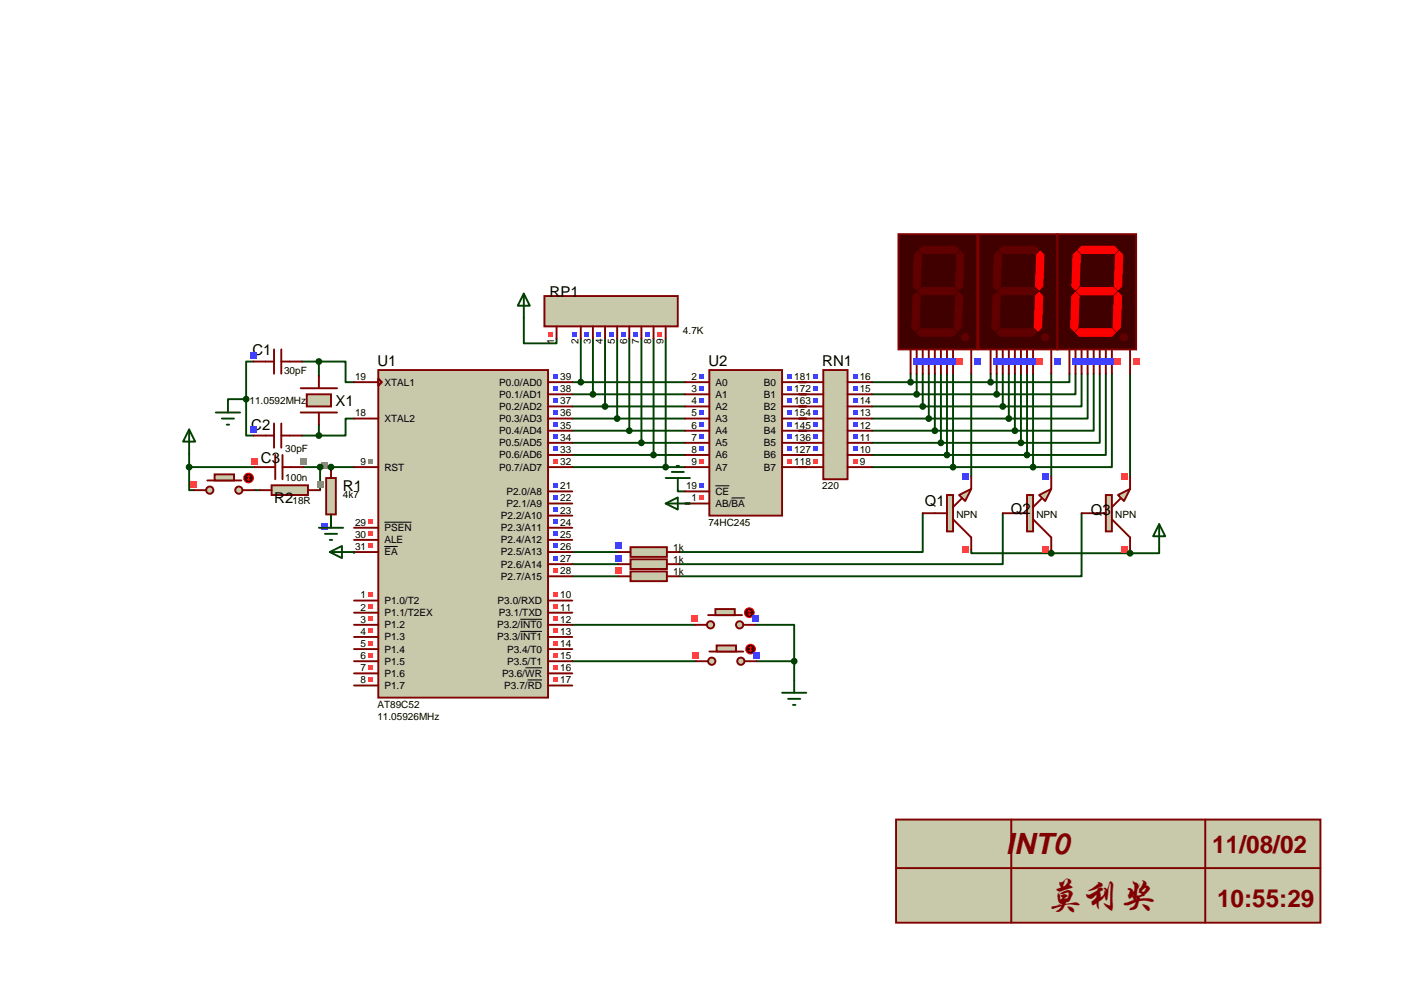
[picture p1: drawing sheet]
<svg xmlns="http://www.w3.org/2000/svg" width="297mm" height="210mm" viewBox="0 0 297 210" stroke-linecap="round" stroke-linejoin="round" font-family="sans-serif">
<g fill="none" stroke="#004000" stroke-width=".4">
<path d="M53.1 75.7h-1.5v7.9M63.2 75.7h3.6M66.8 75.7v3M66.8 75.7h5.6v4.3h1.8M51.6 83.6v7.6h1.5M51.6 83.6h-3.9v.2M63.2 91.2h3.6M66.8 88.9v2.3M74.2 87.6h-1.8v3.6h-5.6M167.4 80h1.5M167.4 82.6h1.5M167.4 85.1h1.5"/>
<path d="M167.4 87.6h1.5M167.4 90.2h1.5M167.4 92.7h1.5M167.4 95.3h1.5M167.4 97.8h1.5M53.3 102.6h1.1M69.3 108v2.2M142 102.6v.3h1.5M143.5 105.4h1"/>
</g>
<circle cx="74.2" cy="115.6" r=".2" fill="#004000"/>
<g fill="none" stroke="#004000" stroke-width=".4">
<path d="M109.7 66.5v5.4h6.9v-1M121.7 70.9v9.1M124.2 70.9v11.7M126.7 70.9v14.2M129.3 70.9v16.7M131.8 70.9v19.3M134.4 70.9v21.8M136.9 70.9v24.4M139.4 70.9v26.9M190.8 78.2v1.8M192 78.2v4.4M193.3 78.2v6.9"/>
<path d="M194.6 78.2v9.4M195.8 78.2v12M197.1 78.2v14.5M198.4 78.2v17.1M199.6 78.2v19.6M203.5 78.2v21.6M207.5 78.2v1.8M208.8 78.2v4.4M210.1 78.2v6.9M211.3 78.2v9.4M212.6 78.2v12M213.9 78.2v14.5"/>
<path d="M215.1 78.2v17.1M216.4 78.2v19.6M220.2 78.2v21.6M224 78.2v1.8h-16.5M225.3 78.2v4.4h-16.5M226.6 78.2v6.9h-16.5M227.8 78.2v9.4h-16.5M229.1 78.2v12h-16.5M230.4 78.2v14.5h-16.5M231.6 78.2v17.1h-16.5M232.9 78.2v19.6h-16.5M236.7 78.2v21.6"/>
<path d="M39.6 97.8h13.7M39.6 97.8v4.8h1M39.6 95v2.8M63.5 97.8h10.7M67.1 97.8v4.8M69.3 97.5v.3M119.9 97.8h23.6M119.9 95.3h23.6M119.9 90.2h23.6M119.9 92.7h23.6M119.9 82.6h23.6M119.9 85.1h23.6"/>
<path d="M119.9 87.6h23.6M119.9 80h23.6M182.6 80h24.9M182.6 82.6h26.2M182.6 85.1h27.5M211.3 87.6h-28.7M212.6 90.2h-30M213.9 92.7h-31.3M215.1 95.3h-32.5M216.4 97.8h-33.8M119.9 115.6h9.6M119.9 118.1h9.6"/>
<path d="M193.3 107.4v8.2h-51.1M203.5 115.1v.7h16.7M210.1 107.4v10.7h-67.9M220.2 115.8h16.5M220.2 115.1v.7M226.6 107.4v13.3h-84.4M236.7 115.1v.7M242.8 114.8v1h-6.1M119.9 120.7h9.6M119.9 138.4h25.9M119.9 130.8h25.6M158.2 130.8h8.2v7.6"/>
<path d="M158.5 138.4h7.9M166.4 138.4v4.1"/>
</g>
<path d="M79.2 77.5h35.6v68.5h-35.6z" fill="#c8c8aa" stroke="#800000" stroke-width=".4"/>
<g fill="none" stroke="#800000" stroke-width=".4">
<path d="M79.2 79.2l.8 .8-.8 .8zM74.2 87.6h5M74.2 80h5M74.2 97.8h5M114.8 87.6h5.1M114.8 80h5.1M114.8 97.8h5.1M114.8 82.5h5.1M114.8 85.1h5.1M114.8 90.2h5.1M114.8 92.7h5.1M114.8 95.2h5.1"/>
<path d="M74.2 113h5M74.2 115.6h5M74.2 110.5h5M114.8 113h5.1M114.8 115.6h5.1M114.8 110.5h5.1M114.8 102.9h5.1M114.8 105.4h5.1M114.8 107.9h5.1M114.8 118.1h5.1M74.2 125.7h5M74.2 128.3h5"/>
<path d="M74.2 130.8h5M74.2 133.3h5M74.2 135.9h5M74.2 138.4h5M114.8 125.7h5.1M114.8 128.3h5.1M114.8 130.8h5.1M114.8 133.3h5.1M114.8 135.9h5.1M114.8 138.4h5.1M114.8 120.6h5.1M74.2 141h5"/>
<path d="M74.2 143.5h5M114.8 141h5.1M114.8 143.5h5.1"/>
</g>
<path d="M80.5 114.4h2.8M80.5 109.3h5.7M109 129.6h4.5M109 132.2h4.5M110.1 139.8h3.4M110.5 142.3h3" fill="none" stroke="#000" stroke-width=".21"/>
<g fill="#ff4040">
<path d="M77.1 111.3h1v1h-1z"/>
<path d="M77.1 113.8h1v1h-1z"/>
<path d="M77.1 108.7h1v1h-1z"/>
</g>
<path d="M77.1 96h1v1h-1z" fill="#808080"/>
<g fill="#4040ff">
<path d="M115.9 78.2h1.1v1h-1.1z"/>
<path d="M115.9 80.8h1.1v1h-1.1z"/>
<path d="M115.9 83.3h1.1v1h-1.1z"/>
<path d="M115.9 85.9h1.1v1h-1.1z"/>
<path d="M115.9 88.4h1.1v1h-1.1z"/>
<path d="M115.9 90.9h1.1v1h-1.1z"/>
<path d="M115.9 93.5h1.1v1h-1.1z"/>
</g>
<g fill="#ff4040">
<path d="M115.9 96h1.1v1h-1.1z"/>
<path d="M77.1 124h1v1h-1z"/>
<path d="M77.1 126.5h1v1h-1z"/>
<path d="M77.1 129h1v1h-1z"/>
<path d="M77.1 131.6h1v1h-1z"/>
<path d="M77.1 134.1h1v1h-1z"/>
<path d="M77.1 136.7h1v1h-1z"/>
<path d="M77.1 139.2h1v1h-1z"/>
<path d="M77.1 141.7h1v1h-1z"/>
<path d="M115.9 124h1.1v1h-1.1z"/>
<path d="M115.9 126.5h1.1v1h-1.1z"/>
<path d="M115.9 129h1.1v1h-1.1z"/>
<path d="M115.9 131.6h1.1v1h-1.1z"/>
<path d="M115.9 134.1h1.1v1h-1.1z"/>
<path d="M115.9 141.7h1.1v1h-1.1z"/>
<path d="M115.9 139.2h1.1v1h-1.1z"/>
<path d="M115.9 136.7h1.1v1h-1.1z"/>
<path d="M115.9 118.9h1.1v1h-1.1z"/>
</g>
<g fill="#4040ff">
<path d="M115.9 101.1h1.1v1h-1.1z"/>
<path d="M115.9 103.6h1.1v1h-1.1z"/>
<path d="M115.9 106.2h1.1v1h-1.1z"/>
<path d="M115.9 108.7h1.1v1h-1.1z"/>
<path d="M115.9 111.3h1.1v1h-1.1z"/>
<path d="M115.9 113.8h1.1v1h-1.1z"/>
<path d="M115.9 116.3h1.1v1h-1.1z"/>
</g>
<path d="M63 86.4h7.6M63 81.3h7.6" fill="none" stroke="#800000" stroke-width=".4"/>
<path d="M64.3 82.5h5v2.6h-5z" fill="#c8c8aa" stroke="#800000" stroke-width=".4"/>
<path d="M53.1 75.7h4.3M57.4 73.2v5M58.9 73.2v5M58.9 75.7h4.3M66.8 78.7v2.6M66.8 86.4v2.5" fill="none" stroke="#800000" stroke-width=".4"/>
<path d="M52.4 73.8h1.3v1.3h-1.3z" fill="#4040ff"/>
<path d="M53.1 91.2h4.3M57.4 88.6v5.1M58.9 88.6v5.1M58.9 91.2h4.3" fill="none" stroke="#800000" stroke-width=".4"/>
<path d="M52.4 89.3h1.3v1.3h-1.3z" fill="#4040ff"/>
<g fill="#004000" stroke="#004000" stroke-width=".4">
<circle cx="66.8" cy="91.2" r=".51"/>
<circle cx="66.8" cy="75.7" r=".51"/>
</g>
<path d="M53.3 97.8h4.4M57.7 95.2v5.1M59.2 95.2v5.1M59.2 97.8h4.3" fill="none" stroke="#800000" stroke-width=".4"/>
<path d="M52.7 95.9h1.3v1.3h-1.3z" fill="#ff4040"/>
<path d="M62.9 95.9h1.2v1.3h-1.2z" fill="#808080"/>
<g fill="#c8c8aa" stroke="#800000" stroke-width=".4">
<circle cx="50" cy="102.6" r=".76"/>
<circle cx="43.9" cy="102.6" r=".76"/>
</g>
<path d="M43.4 100.6h7.1" fill="none" stroke="#800000" stroke-width=".4"/>
<path d="M45 99.3h4v1.3h-4z" fill="#c8c8aa" stroke="#800000" stroke-width=".4"/>
<path d="M40.6 102.6h2.6M50.8 102.6h2.5" fill="none" stroke="#800000" stroke-width=".4"/>
<circle cx="52.1" cy="100.1" r="1.02" fill="#400000" stroke="#f00" stroke-width=".21"/>
<path d="M51.8 99.8l.3-.2 .2 .2M52.1 99.6v1M51.8 100.3l.3 .3M52.3 100.3l-.2 .3" fill="none" stroke="#f00" stroke-width=".21"/>
<path d="M40 100.7h1.3v1.3h-1.3z" fill="#ff4040"/>
<path d="M68.3 100.1h2.1v7.6h-2.1z" fill="#c8c8aa" stroke="#800000" stroke-width=".4"/>
<path d="M69.3 97.5v2.6M69.3 107.7v2.5" fill="none" stroke="#800000" stroke-width=".4"/>
<path d="M67.4 96.9h1.3v1.3h-1.3z" fill="#808080"/>
<path d="M67.4 109.6h1.3v1.3h-1.3z" fill="#4040ff"/>
<path d="M56.9 101.6h7.6v2h-7.6z" fill="#c8c8aa" stroke="#800000" stroke-width=".4"/>
<path d="M54.4 102.6h2.5M64.5 102.6h2.6" fill="none" stroke="#800000" stroke-width=".4"/>
<path d="M66.4 100.7h1.3v1.3h-1.3z" fill="#808080"/>
<path d="M39.6 89.9v5.1M39.6 89.9l1.3 2.6h-2.5zM45.2 86.4h5.1M46.5 87.6h2.5M47.5 88.9h.5M47.7 83.8v2.6M66.8 110.5h5.1M68.1 111.8h2.5M69.1 113h.5M69.3 107.9v2.6" fill="none" stroke="#004000" stroke-width=".4"/>
<circle cx="51.6" cy="83.6" r=".51" fill="#004000" stroke="#004000" stroke-width=".4"/>
<path d="M148.6 77.5h15.2v30.4h-15.2z" fill="#c8c8aa" stroke="#800000" stroke-width=".4"/>
<g fill="none" stroke="#800000" stroke-width=".4">
<path d="M143.5 80h5.1M143.5 82.5h5.1M143.5 85.1h5.1M143.5 87.6h5.1M143.5 90.2h5.1M143.5 92.7h5.1M143.5 95.2h5.1M143.5 97.8h5.1M163.8 80h5.1M163.8 82.5h5.1M163.8 85.1h5.1M163.8 87.6h5.1"/>
<path d="M163.8 90.2h5.1M163.8 92.7h5.1M163.8 95.2h5.1M163.8 97.8h5.1M143.5 102.9h5.1M143.5 105.4h5.1"/>
</g>
<path d="M149.9 101.7h2.9M153.2 104.2h2.8" fill="none" stroke="#000" stroke-width=".21"/>
<g fill="#4040ff">
<path d="M146.4 78.2h1v1h-1z"/>
<path d="M165 78.2h1v1h-1z"/>
<path d="M146.4 80.8h1v1h-1z"/>
<path d="M165 80.8h1v1h-1z"/>
<path d="M146.4 83.3h1v1h-1z"/>
<path d="M165 83.3h1v1h-1z"/>
<path d="M146.4 85.9h1v1h-1z"/>
<path d="M165 85.9h1v1h-1z"/>
<path d="M146.4 88.4h1v1h-1z"/>
<path d="M165 88.4h1v1h-1z"/>
<path d="M146.4 90.9h1v1h-1z"/>
<path d="M165 90.9h1v1h-1z"/>
<path d="M146.4 93.5h1v1h-1z"/>
<path d="M165 93.5h1v1h-1z"/>
</g>
<g fill="#ff4040">
<path d="M146.4 96h1v1h-1z"/>
<path d="M165 96h1v1h-1z"/>
</g>
<path d="M146.4 101.1h1v1h-1z" fill="#4040ff"/>
<path d="M146.4 103.6h1v1h-1z" fill="#ff4040"/>
<path d="M140.7 98.8h2.6M141.7 97.5h.5M139.4 105.4l2.6-1.3v2.6zM139.4 100.1h5.1M139.4 105.4h5.1M142 100.1v2.5" fill="none" stroke="#004000" stroke-width=".4"/>
<path d="M172.5 77.5h5v22.8h-5z" fill="#c8c8aa" stroke="#800000" stroke-width=".4"/>
<g fill="none" stroke="#800000" stroke-width=".4">
<path d="M167.4 80h5.1M167.4 82.5h5.1M167.4 85.1h5.1M167.4 87.6h5.1M167.4 90.2h5.1M167.4 92.7h5.1M167.4 95.2h5.1M167.4 97.8h5.1M177.5 80h5.1M177.5 82.5h5.1M177.5 85.1h5.1M177.5 87.6h5.1"/>
<path d="M177.5 90.2h5.1M177.5 92.7h5.1M177.5 95.2h5.1M177.5 97.8h5.1"/>
</g>
<g fill="#4040ff">
<path d="M170.3 78.2h1v1h-1z"/>
<path d="M170.3 80.8h1v1h-1z"/>
<path d="M170.3 83.3h1v1h-1z"/>
<path d="M170.3 85.9h1v1h-1z"/>
<path d="M170.3 88.4h1v1h-1z"/>
<path d="M170.3 90.9h1v1h-1z"/>
<path d="M170.3 93.5h1v1h-1z"/>
</g>
<path d="M170.3 96h1v1h-1z" fill="#ff4040"/>
<g fill="#4040ff">
<path d="M178.7 78.2h1v1h-1z"/>
<path d="M178.7 80.8h1v1h-1z"/>
<path d="M178.7 83.3h1v1h-1z"/>
<path d="M178.7 85.9h1v1h-1z"/>
<path d="M178.7 88.4h1v1h-1z"/>
<path d="M178.7 90.9h1v1h-1z"/>
<path d="M178.7 93.5h1v1h-1z"/>
</g>
<path d="M178.7 96h1v1h-1z" fill="#ff4040"/>
<path d="M109.7 61.5l1.3 2.5h-2.5zM109.7 61.5v5M69.1 115.6h5.1M69.1 115.6l2.5-1.3v2.5z" fill="none" stroke="#004000" stroke-width=".4"/>
<g fill="#004000" stroke="#004000" stroke-width=".4">
<circle cx="69.3" cy="97.8" r=".51"/>
<circle cx="39.6" cy="97.8" r=".51"/>
<circle cx="67" cy="97.8" r=".51"/>
</g>
<path d="M114 62h28v6.3h-28z" fill="#c8c8aa" stroke="#800000" stroke-width=".4"/>
<path d="M116.6 68.3v2.6M121.7 68.3v2.6M124.2 68.3v2.6M126.7 68.3v2.6M129.3 68.3v2.6M131.8 68.3v2.6M134.4 68.3v2.6M136.9 68.3v2.6M139.4 68.3v2.6" fill="none" stroke="#800000" stroke-width=".4"/>
<g fill="#4040ff">
<path d="M119.9 69.5h1v1h-1z"/>
<path d="M122.4 69.5h1v1h-1z"/>
<path d="M125 69.5h1v1h-1z"/>
<path d="M127.5 69.5h1v1h-1z"/>
<path d="M130 69.5h1.1v1h-1.1z"/>
<path d="M132.6 69.5h1v1h-1z"/>
<path d="M135.1 69.5h1v1h-1z"/>
</g>
<g fill="#ff4040">
<path d="M137.7 69.5h1v1h-1z"/>
<path d="M114.8 69.5h1v1h-1z"/>
</g>
<g fill="#004000" stroke="#004000" stroke-width=".4">
<circle cx="121.7" cy="80" r=".51"/>
<circle cx="124.2" cy="82.5" r=".51"/>
<circle cx="126.7" cy="85.1" r=".51"/>
<circle cx="129.3" cy="87.6" r=".51"/>
<circle cx="131.8" cy="90.2" r=".51"/>
<circle cx="134.4" cy="92.7" r=".51"/>
<circle cx="136.9" cy="95.2" r=".51"/>
<circle cx="139.4" cy="97.8" r=".51"/>
</g>
<path d="M188.2 49h16.5v24.2h-16.5z" fill="#400000" stroke="#800000" stroke-width=".4"/>
<g fill="#600000" stroke="#600000" stroke-width=".21">
<path d="M192.5 52.3l.8-.7h6.8l.8 .7-.8 .8h-6.8z"/>
<path d="M200.4 53.3l.8-.7 .7 .7-.2 6.6-.8 .8-.8-.8z"/>
<path d="M192.3 61l.7-.8h6.9l.8 .8-.8 .7h-6.9z"/>
<path d="M191.5 53.3l.8-.7 .7 .7-.2 6.6-.8 .8-.7-.8z"/>
<path d="M200.1 62l.8-.8 .8 .8-.3 6.6-.7 .7-.8-.7z"/>
<path d="M192 69.6l.8-.8h6.8l.8 .8-.8 .8h-6.8z"/>
<path d="M191.3 62l.7-.8 .8 .8-.3 6.6-.7 .7-.8-.7z"/>
<circle cx="202.2" cy="70.6" r=".76"/>
</g>
<path d="M190.8 73.2v5M192 73.2v5M193.3 73.2v5M194.6 73.2v5M195.8 73.2v5M197.1 73.2v5M198.4 73.2v5M199.6 73.2v5M203.5 73.2v5" fill="none" stroke="#800000" stroke-width=".4"/>
<g fill="#4040ff">
<path d="M191.4 75.1h1.3v1.2h-1.3z"/>
<path d="M193.9 75.1h1.3v1.2h-1.3z"/>
<path d="M196.5 75.1h1.2v1.2h-1.2z"/>
<path d="M199 75.1h1.3v1.2h-1.3z"/>
<path d="M204.1 75.1h1.3v1.2h-1.3z"/>
<path d="M192.7 75.1h1.2v1.2h-1.2z"/>
<path d="M195.2 75.1h1.3v1.2h-1.3z"/>
<path d="M197.7 75.1h1.3v1.2h-1.3z"/>
</g>
<path d="M200.3 75.1h1.2v1.2h-1.2z" fill="#ff4040"/>
<path d="M205 49h16.5v24.2h-16.5z" fill="#400000" stroke="#800000" stroke-width=".4"/>
<g fill="#600000" stroke="#600000" stroke-width=".21">
<path d="M209.3 52.3l.8-.7h6.8l.8 .7-.8 .8h-6.8z"/>
<path d="M217.2 53.3l.7-.7 .8 .7-.3 6.6-.7 .8-.8-.8z"/>
<path d="M209 61l.8-.8h6.9l.7 .8-.7 .7h-6.9z"/>
<path d="M208.3 53.3l.7-.7 .8 .7-.3 6.6-.7 .8-.8-.8z"/>
<path d="M216.9 62l.8-.8 .7 .8-.2 6.6-.8 .7-.7-.7z"/>
<path d="M208.8 69.6l.7-.8h6.9l.8 .8-.8 .8h-6.9z"/>
<path d="M208 62l.8-.8 .7 .8-.2 6.6-.8 .7-.7-.7z"/>
<circle cx="218.9" cy="70.6" r=".76"/>
</g>
<g fill="#f00" stroke="#f00" stroke-width=".21">
<path d="M217.2 53.3l.7-.7 .8 .7-.3 6.6-.7 .8-.8-.8z"/>
<path d="M216.9 62l.8-.8 .7 .8-.2 6.6-.8 .7-.7-.7z"/>
</g>
<path d="M207.5 73.2v5M208.8 73.2v5M210.1 73.2v5M211.3 73.2v5M212.6 73.2v5M213.9 73.2v5M215.1 73.2v5M216.4 73.2v5M220.2 73.2v5" fill="none" stroke="#800000" stroke-width=".4"/>
<g fill="#4040ff">
<path d="M208.1 75.1h1.3v1.2h-1.3z"/>
<path d="M210.7 75.1h1.3v1.2h-1.3z"/>
<path d="M213.2 75.1h1.3v1.2h-1.3z"/>
<path d="M215.8 75.1h1.2v1.2h-1.2z"/>
<path d="M220.8 75.1h1.3v1.2h-1.3z"/>
<path d="M209.4 75.1h1.3v1.2h-1.3z"/>
<path d="M212 75.1h1.2v1.2h-1.2z"/>
<path d="M214.5 75.1h1.3v1.2h-1.3z"/>
</g>
<path d="M217 75.1h1.3v1.2h-1.3z" fill="#ff4040"/>
<path d="M221.5 49h16.5v24.2h-16.5z" fill="#400000" stroke="#800000" stroke-width=".4"/>
<g fill="#600000" stroke="#600000" stroke-width=".21">
<path d="M225.8 52.3l.8-.7h6.8l.8 .7-.8 .8h-6.8z"/>
<path d="M233.7 53.3l.7-.7 .8 .7-.3 6.6-.7 .8-.8-.8z"/>
<path d="M225.5 61l.8-.8h6.9l.7 .8-.7 .7h-6.9z"/>
<path d="M224.8 53.3l.7-.7 .8 .7-.2 6.6-.8 .8-.8-.8z"/>
<path d="M233.4 62l.8-.8 .7 .8-.2 6.6-.8 .7-.7-.7z"/>
<path d="M225.3 69.6l.8-.8h6.8l.8 .8-.8 .8h-6.8z"/>
<path d="M224.5 62l.8-.8 .8 .8-.3 6.6-.8 .7-.7-.7z"/>
<circle cx="235.5" cy="70.6" r=".76"/>
</g>
<g fill="#f00" stroke="#f00" stroke-width=".21">
<path d="M225.8 52.3l.8-.7h6.8l.8 .7-.8 .8h-6.8z"/>
<path d="M233.7 53.3l.7-.7 .8 .7-.3 6.6-.7 .8-.8-.8z"/>
<path d="M233.4 62l.8-.8 .7 .8-.2 6.6-.8 .7-.7-.7z"/>
<path d="M225.3 69.6l.8-.8h6.8l.8 .8-.8 .8h-6.8z"/>
<path d="M224.5 62l.8-.8 .8 .8-.3 6.6-.8 .7-.7-.7z"/>
<path d="M224.8 53.3l.7-.7 .8 .7-.2 6.6-.8 .8-.8-.8z"/>
<path d="M225.5 61l.8-.8h6.9l.7 .8-.7 .7h-6.9z"/>
</g>
<path d="M224 73.2v5M225.3 73.2v5M226.6 73.2v5M227.8 73.2v5M229.1 73.2v5M230.4 73.2v5M231.6 73.2v5M232.9 73.2v5M236.7 73.2v5" fill="none" stroke="#800000" stroke-width=".4"/>
<g fill="#4040ff">
<path d="M224.7 75.1h1.2v1.2h-1.2z"/>
<path d="M227.2 75.1h1.3v1.2h-1.3z"/>
<path d="M229.7 75.1h1.3v1.2h-1.3z"/>
<path d="M232.3 75.1h1.2v1.2h-1.2z"/>
</g>
<path d="M237.4 75.1h1.2v1.2h-1.2z" fill="#ff4040"/>
<g fill="#4040ff">
<path d="M225.9 75.1h1.3v1.2h-1.3z"/>
<path d="M228.5 75.1h1.2v1.2h-1.2z"/>
<path d="M231 75.1h1.3v1.2h-1.3z"/>
</g>
<path d="M233.5 75.1h1.3v1.2h-1.3z" fill="#ff4040"/>
<g fill="#004000" stroke="#004000" stroke-width=".4">
<circle cx="190.7" cy="80" r=".51"/>
<circle cx="192" cy="82.5" r=".51"/>
<circle cx="193.3" cy="85.1" r=".51"/>
<circle cx="207.5" cy="80" r=".51"/>
<circle cx="208.8" cy="82.5" r=".51"/>
<circle cx="210.1" cy="85.1" r=".51"/>
<circle cx="194.6" cy="87.6" r=".51"/>
<circle cx="195.8" cy="90.2" r=".51"/>
<circle cx="197.1" cy="92.7" r=".51"/>
<circle cx="198.4" cy="95.2" r=".51"/>
<circle cx="199.6" cy="97.8" r=".51"/>
<circle cx="211.3" cy="87.6" r=".51"/>
<circle cx="212.6" cy="90.2" r=".51"/>
<circle cx="213.9" cy="92.7" r=".51"/>
<circle cx="215.1" cy="95.2" r=".51"/>
<circle cx="216.4" cy="97.8" r=".51"/>
</g>
<path d="M132.1 114.6h7.6v2h-7.6z" fill="#c8c8aa" stroke="#800000" stroke-width=".4"/>
<path d="M129.5 115.6h2.6M139.7 115.6h2.5" fill="none" stroke="#800000" stroke-width=".4"/>
<path d="M128.9 113.7h1.3v1.2h-1.3z" fill="#4040ff"/>
<path d="M132.1 117.1h7.6v2h-7.6z" fill="#c8c8aa" stroke="#800000" stroke-width=".4"/>
<path d="M129.5 118.1h2.6M139.7 118.1h2.5" fill="none" stroke="#800000" stroke-width=".4"/>
<path d="M128.9 116.2h1.3v1.3h-1.3z" fill="#4040ff"/>
<path d="M132.1 119.6h7.6v2.1h-7.6z" fill="#c8c8aa" stroke="#800000" stroke-width=".4"/>
<path d="M129.5 120.6h2.6M139.7 120.6h2.5" fill="none" stroke="#800000" stroke-width=".4"/>
<path d="M128.9 118.7h1.3v1.3h-1.3z" fill="#ff4040"/>
<g fill="#c8c8aa" stroke="#800000" stroke-width=".4">
<path d="M200.9 103.6l2.6-1.2-1.3 2.5z"/>
<path d="M198.4 103.6h1.2v7.7h-1.2z"/>
</g>
<path d="M203.5 99.8v2.6M193.3 107.4h5.1M199.6 108.7l3.9 3.8v2.6M201.4 104.4l-1.8 1.8" fill="none" stroke="#800000" stroke-width=".4"/>
<path d="M201.5 114.4h1.3v1.3h-1.3z" fill="#ff4040"/>
<path d="M201.5 99.2h1.3v1.3h-1.3z" fill="#4040ff"/>
<g fill="#c8c8aa" stroke="#800000" stroke-width=".4">
<path d="M217.7 103.6l2.5-1.2-1.3 2.5z"/>
<path d="M215.1 103.6h1.3v7.7h-1.3z"/>
</g>
<path d="M220.2 99.8v2.6M210.1 107.4h5M216.4 108.7l3.8 3.8v2.6M218.2 104.4l-1.8 1.8" fill="none" stroke="#800000" stroke-width=".4"/>
<path d="M218.3 114.4h1.3v1.3h-1.3z" fill="#ff4040"/>
<path d="M218.3 99.2h1.3v1.3h-1.3z" fill="#4040ff"/>
<g fill="#c8c8aa" stroke="#800000" stroke-width=".4">
<path d="M234.2 103.6l2.5-1.2-1.2 2.5z"/>
<path d="M231.6 103.6h1.3v7.7h-1.3z"/>
</g>
<path d="M236.7 99.8v2.6M226.6 107.4h5M232.9 108.7l3.8 3.8v2.6M234.7 104.4l-1.8 1.8" fill="none" stroke="#800000" stroke-width=".4"/>
<g fill="#ff4040">
<path d="M234.8 114.4h1.3v1.3h-1.3z"/>
<path d="M234.8 99.2h1.3v1.3h-1.3z"/>
</g>
<path d="M242.8 109.7v5.1M242.8 109.7l1.3 2.6h-2.5z" fill="none" stroke="#004000" stroke-width=".4"/>
<g fill="#004000" stroke="#004000" stroke-width=".4">
<circle cx="236.7" cy="115.8" r=".51"/>
<circle cx="220.2" cy="115.8" r=".51"/>
</g>
<g fill="#c8c8aa" stroke="#800000" stroke-width=".4">
<circle cx="154.9" cy="130.8" r=".76"/>
<circle cx="148.8" cy="130.8" r=".76"/>
</g>
<path d="M148.3 128.8h7.1" fill="none" stroke="#800000" stroke-width=".4"/>
<path d="M149.9 127.5h4v1.3h-4z" fill="#c8c8aa" stroke="#800000" stroke-width=".4"/>
<path d="M145.5 130.8h2.6M155.7 130.8h2.5" fill="none" stroke="#800000" stroke-width=".4"/>
<circle cx="157" cy="128.3" r="1.02" fill="#400000" stroke="#f00" stroke-width=".21"/>
<path d="M156.7 128l.3-.2 .2 .2M156.7 128.5l.3 .3M157 127.8v1M157.2 128.5l-.2 .3" fill="none" stroke="#f00" stroke-width=".21"/>
<path d="M144.9 128.9h1.3v1.3h-1.3z" fill="#ff4040"/>
<path d="M157.6 128.9h1.3v1.3h-1.3z" fill="#4040ff"/>
<g fill="#c8c8aa" stroke="#800000" stroke-width=".4">
<circle cx="155.2" cy="138.4" r=".76"/>
<circle cx="149.1" cy="138.4" r=".76"/>
</g>
<path d="M148.6 136.4h7.1" fill="none" stroke="#800000" stroke-width=".4"/>
<path d="M150.1 135.1h4.1v1.3h-4.1z" fill="#c8c8aa" stroke="#800000" stroke-width=".4"/>
<path d="M145.8 138.4h2.5M156 138.4h2.5" fill="none" stroke="#800000" stroke-width=".4"/>
<circle cx="157.2" cy="135.9" r="1.02" fill="#400000" stroke="#f00" stroke-width=".21"/>
<path d="M157 135.6l.2-.2 .3 .2M157 136.1l.2 .3M157.2 135.4v1M157.5 136.1l-.3 .3" fill="none" stroke="#f00" stroke-width=".21"/>
<path d="M145.2 136.5h1.2v1.3h-1.2z" fill="#ff4040"/>
<path d="M157.9 136.5h1.2v1.3h-1.2z" fill="#4040ff"/>
<path d="M163.8 145h5.1M165.1 146.3h2.5M166.1 147.6h.5M166.4 142.5v2.5" fill="none" stroke="#004000" stroke-width=".4"/>
<circle cx="166.4" cy="138.4" r=".51" fill="#004000" stroke="#004000" stroke-width=".4"/>
<path d="M187.7 171.6h88.9v21.6h-88.9z" fill="#c8c8aa" stroke="#800000" stroke-width=".4"/>
<path d="M211.8 171.6v21.6M252.5 171.6v21.6M187.7 181.7h88.9" fill="none" stroke="#800000" stroke-width=".4"/>
<text font-size="7.8" fill="#800000" x="219.2" y="189.8">莫利奖</text>
<text font-size="6.1" fill="#800000" x="210.7" y="178.7">INT0</text>
<g font-size="5.1" fill="#800000">
<text x="254" y="178.5">11/08/02</text>
<text x="254.9" y="189.9">10:55:29</text>
</g>
<g font-size="3.1">
<text x="115.1" y="62.1">RP1</text>
<text x="52.9" y="74.3">C1</text>
<text x="79.1" y="76.6">U1</text>
<text x="148.4" y="76.6">U2</text>
<text x="172.3" y="76.6">RN1</text>
<text x="70.3" y="84.9">X1</text>
<text x="52.6" y="90.1">C2</text>
<text x="54.7" y="96.9">C3</text>
<text x="57.5" y="105.3">R2</text>
<text x="71.8" y="102.7">R1</text>
<text x="193.7" y="106">Q1</text>
<text x="211.8" y="107.5">Q2</text>
<text x="228.5" y="107.8">Q3</text>
</g>
<g font-size="2.1">
<text x="143.1" y="70">4.7K</text>
<text x="116.1" y="72" transform="rotate(-90 116.1 72)">1</text>
<text x="121.2" y="72" transform="rotate(-90 121.2 72)">2</text>
<text x="123.7" y="72" transform="rotate(-90 123.7 72)">3</text>
<text x="126.3" y="72" transform="rotate(-90 126.3 72)">4</text>
<text x="128.8" y="72" transform="rotate(-90 128.8 72)">5</text>
<text x="131.4" y="72" transform="rotate(-90 131.4 72)">6</text>
<text x="133.9" y="72" transform="rotate(-90 133.9 72)">7</text>
<text x="136.4" y="72" transform="rotate(-90 136.4 72)">8</text>
<text x="139" y="72" transform="rotate(-90 139 72)">9</text>
<text x="59.5" y="78.3">30pF</text>
<text x="74.4" y="79.6">19</text>
<text x="80.5" y="80.7">XTAL1</text>
<text x="104.6" y="80.7">P0.0/AD0</text>
<text x="104.6" y="83.3">P0.1/AD1</text>
<text x="117.3" y="79.6">39</text>
<text x="117.3" y="82.1">38</text>
<text x="144.9" y="79.6">2</text>
<text x="144.9" y="82.1">3</text>
<text x="149.9" y="80.7">A0</text>
<text x="149.9" y="83.3">A1</text>
<text x="160" y="80.7">B0</text>
<text x="160" y="83.3">B1</text>
<text x="166.4" y="79.6">181</text>
<text x="166.4" y="82.1">172</text>
<text x="180.1" y="79.6">16</text>
<text x="180.1" y="82.1">15</text>
<text x="52.3" y="84.5">11.0592MHz</text>
<text x="74.4" y="87.2">18</text>
<text x="80.5" y="88.3">XTAL2</text>
<text x="104.6" y="85.8">P0.2/AD2</text>
<text x="104.6" y="88.3">P0.3/AD3</text>
<text x="117.3" y="84.6">37</text>
<text x="117.3" y="87.2">36</text>
<text x="117.3" y="89.7">35</text>
<text x="144.9" y="84.6">4</text>
<text x="144.9" y="87.2">5</text>
<text x="144.9" y="89.7">6</text>
<text x="149.9" y="85.8">A2</text>
<text x="149.9" y="88.3">A3</text>
<text x="160" y="85.8">B2</text>
<text x="160" y="88.3">B3</text>
<text x="166.4" y="84.6">163</text>
<text x="166.4" y="87.2">154</text>
<text x="166.4" y="89.7">145</text>
<text x="180.1" y="84.6">14</text>
<text x="180.1" y="87.2">13</text>
<text x="180.1" y="89.7">12</text>
<text x="59.8" y="94.6">30pF</text>
<text x="104.6" y="90.9">P0.4/AD4</text>
<text x="104.6" y="93.4">P0.5/AD5</text>
<text x="104.6" y="96">P0.6/AD6</text>
<text x="117.3" y="92.3">34</text>
<text x="117.3" y="94.8">33</text>
<text x="144.9" y="92.3">7</text>
<text x="144.9" y="94.8">8</text>
<text x="149.9" y="90.9">A4</text>
<text x="149.9" y="93.4">A5</text>
<text x="149.9" y="96">A6</text>
<text x="160" y="90.9">B4</text>
<text x="160" y="93.4">B5</text>
<text x="160" y="96">B6</text>
<text x="166.4" y="92.3">136</text>
<text x="166.4" y="94.8">127</text>
<text x="180.1" y="92.3">11</text>
<text x="180.1" y="94.8">10</text>
<text x="59.8" y="100.6">100n</text>
<text x="75.5" y="97.3">9</text>
<text x="80.5" y="98.5">RST</text>
<text x="104.6" y="98.5">P0.7/AD7</text>
<text x="117.3" y="97.3">32</text>
<text x="144.9" y="97.3">9</text>
<text x="149.9" y="98.5">A7</text>
<text x="160" y="98.5">B7</text>
<text x="166.4" y="97.3">118</text>
<text x="180.1" y="97.3">9</text>
<text x="61.3" y="105.5">18R</text>
<text x="71.8" y="104.3">4k7</text>
<text x="106.1" y="103.6">P2.0/A8</text>
<text x="106.1" y="106.1">P2.1/A9</text>
<text x="117.3" y="102.4">21</text>
<text x="117.3" y="105">22</text>
<text x="117.3" y="107.5">23</text>
<text x="143.7" y="102.4">19</text>
<text x="144.9" y="105">1</text>
<text x="149.9" y="103.6">CE</text>
<text x="149.9" y="106.1">AB/BA</text>
<text x="172.3" y="102.4">220</text>
<text x="74.4" y="112.6">30</text>
<text x="74.4" y="110">29</text>
<text x="80.5" y="113.7">ALE</text>
<text x="80.5" y="111.2">PSEN</text>
<text x="104.9" y="108.7">P2.2/A10</text>
<text x="104.9" y="111.2">P2.3/A11</text>
<text x="104.9" y="113.7">P2.4/A12</text>
<text x="117.3" y="110">24</text>
<text x="117.3" y="112.6">25</text>
<text x="148.4" y="110">74HC245</text>
<text x="200.3" y="108.4">NPN</text>
<text x="217.1" y="108.4">NPN</text>
<text x="233.6" y="108.4">NPN</text>
<text x="74.4" y="115.1">31</text>
<text x="80.5" y="116.3">EA</text>
<text x="104.9" y="116.3">P2.5/A13</text>
<text x="104.9" y="118.8">P2.6/A14</text>
<text x="117.3" y="115.1">26</text>
<text x="117.3" y="117.7">27</text>
<text x="141" y="115.4">1k</text>
<text x="141" y="117.9">1k</text>
<text x="75.5" y="125.3">1</text>
<text x="104.9" y="121.4">P2.7/A15</text>
<text x="117.3" y="125.3">10</text>
<text x="117.3" y="120.2">28</text>
<text x="141" y="120.4">1k</text>
<text x="75.5" y="127.8">2</text>
<text x="75.5" y="130.4">3</text>
<text x="80.5" y="126.4">P1.0/T2</text>
<text x="80.5" y="129">P1.1/T2EX</text>
<text x="80.5" y="131.5">P1.2</text>
<text x="104.1" y="131.5">P3.2/INT0</text>
<text x="104.2" y="126.4">P3.0/RXD</text>
<text x="104.5" y="129">P3.1/TXD</text>
<text x="117.3" y="127.8">11</text>
<text x="117.3" y="130.4">12</text>
<text x="75.5" y="132.9">4</text>
<text x="75.5" y="135.4">5</text>
<text x="75.5" y="138">6</text>
<text x="80.5" y="134.1">P1.3</text>
<text x="80.5" y="136.6">P1.4</text>
<text x="104.1" y="134.1">P3.3/INT1</text>
<text x="106.2" y="136.6">P3.4/T0</text>
<text x="117.3" y="135.4">14</text>
<text x="117.3" y="138">15</text>
<text x="117.3" y="132.9">13</text>
<text x="75.5" y="140.5">7</text>
<text x="75.5" y="143.1">8</text>
<text x="80.5" y="139.1">P1.5</text>
<text x="80.5" y="141.7">P1.6</text>
<text x="105.2" y="141.7">P3.6/WR</text>
<text x="106.2" y="139.1">P3.5/T1</text>
<text x="117.3" y="143.1">17</text>
<text x="117.3" y="140.5">16</text>
<text x="79.1" y="148.1">AT89C52</text>
<text x="80.5" y="144.2">P1.7</text>
<text x="105.6" y="144.2">P3.7/RD</text>
<text x="79.1" y="150.7">11.05926MHz</text>
</g>
</svg>
